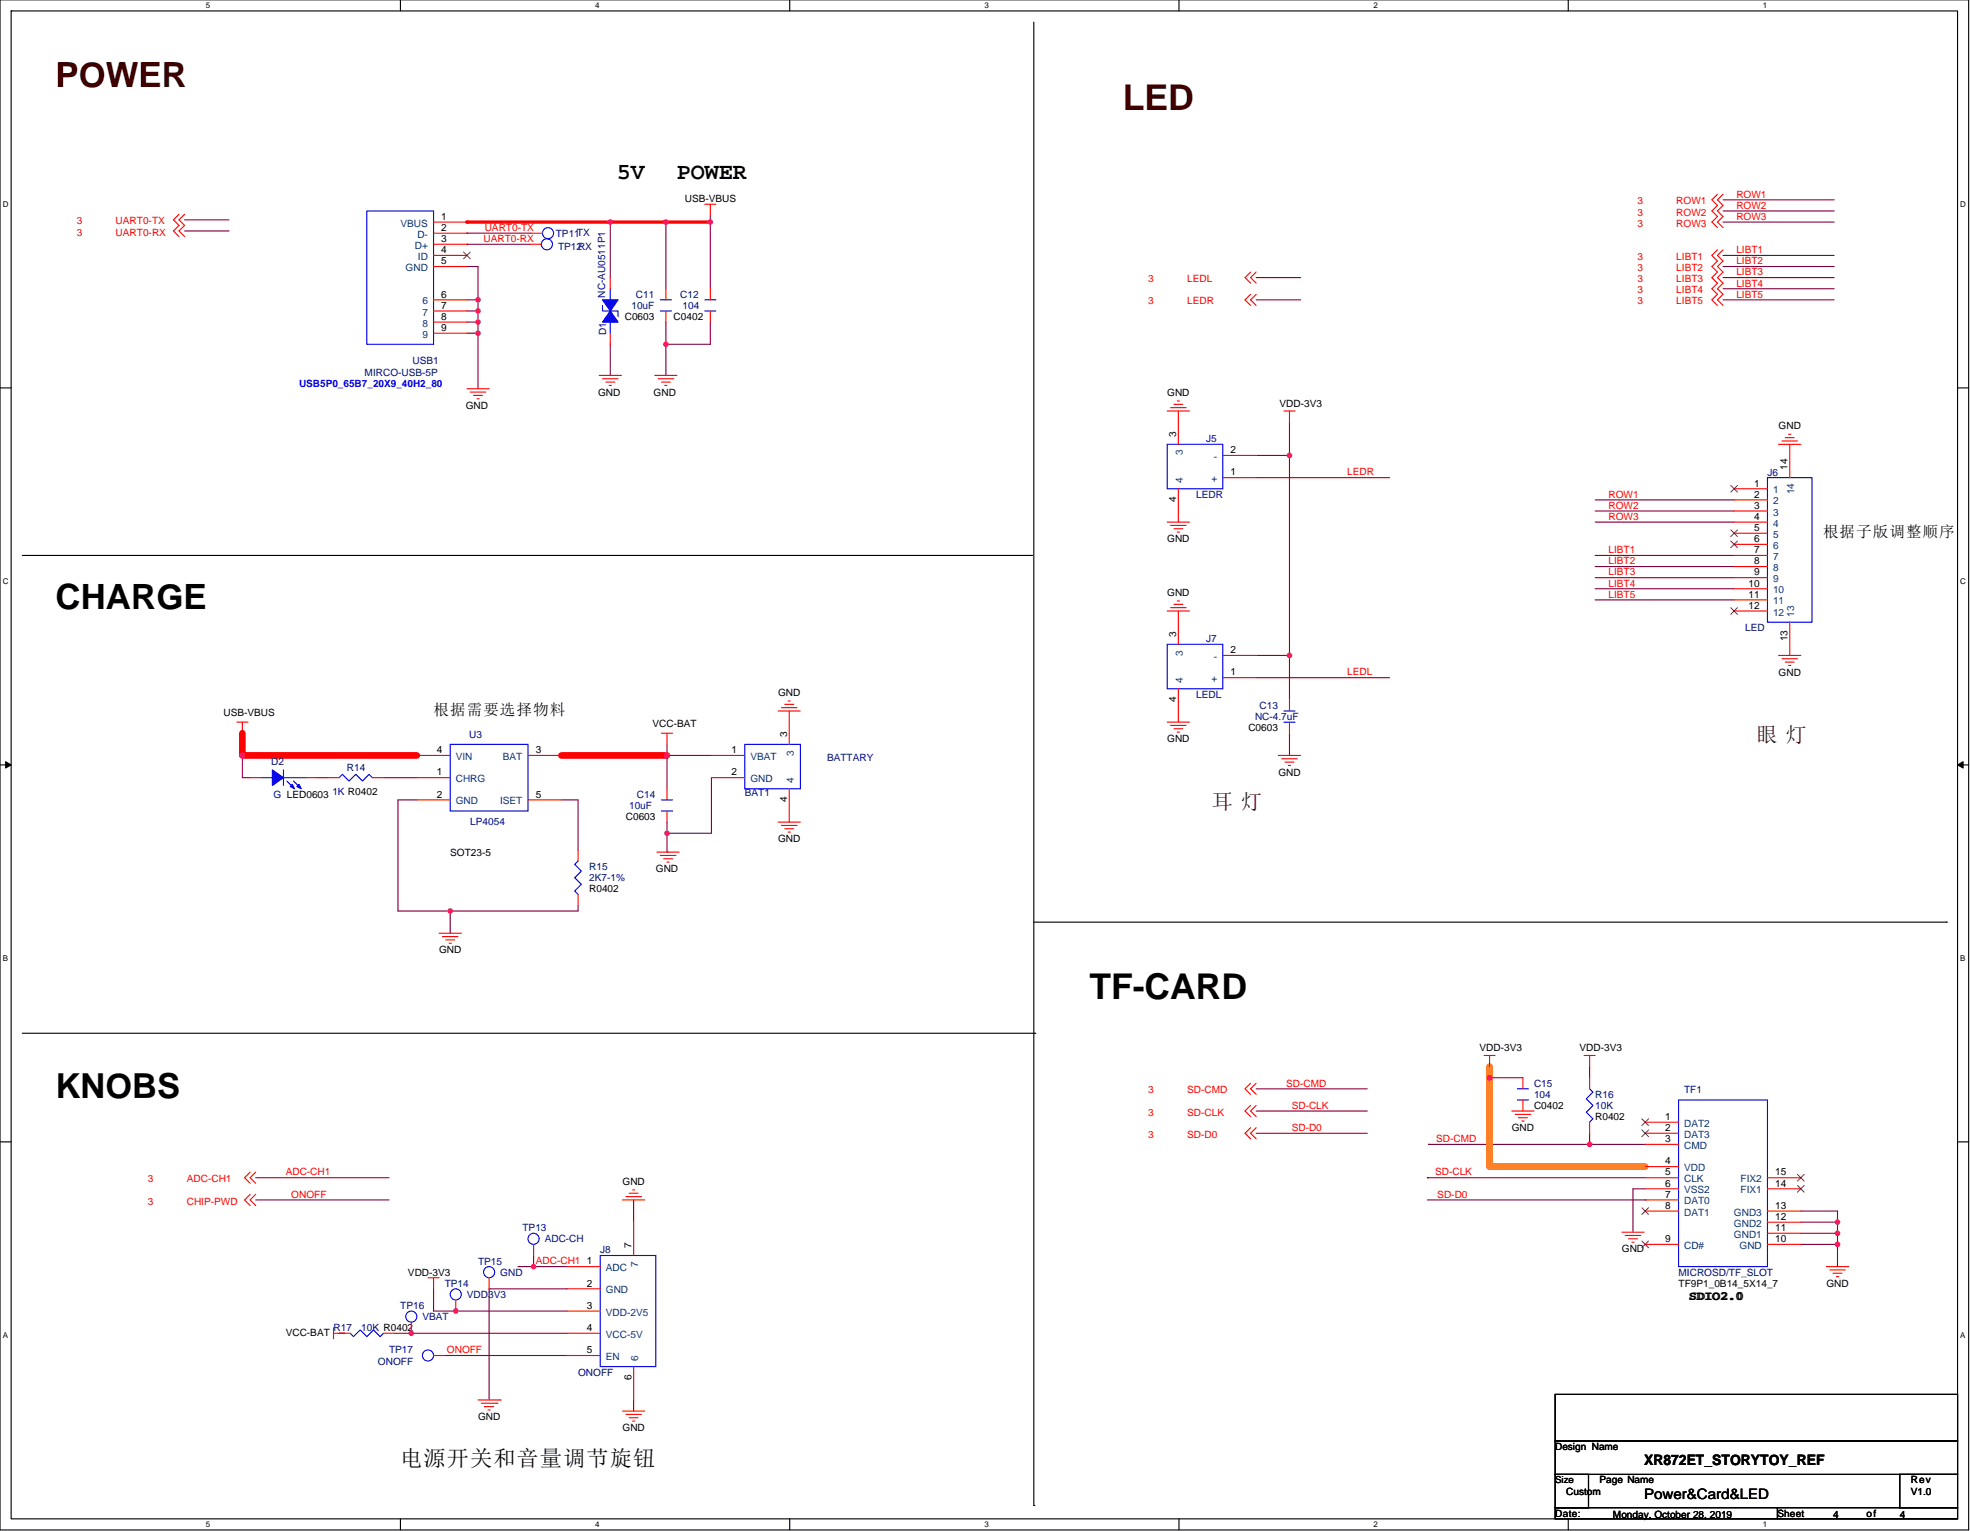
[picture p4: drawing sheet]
<svg xmlns="http://www.w3.org/2000/svg" width="450mm" height="350mm" viewBox="0 0 450 350" stroke-linecap="round" stroke-linejoin="round" font-family="sans-serif">
<path d="M0 0h449.8v349.7h-449.8zM2.5 2.5h444.8v344.7h-444.8z" fill="none" stroke="#000" stroke-width=".25"/>
<g fill="#fff">
<path d="M47 .2h1v2h-1z"/>
<path d="M47 347.4h1v2.1h-1z"/>
</g>
<path d="M91.5 0v2.5M91.5 347.2v2.5" fill="none" stroke="#000" stroke-width=".25"/>
<g fill="#fff">
<path d="M136 .2h1v2h-1z"/>
<path d="M136 347.4h1v2.1h-1z"/>
</g>
<path d="M180.4 0v2.5M180.4 347.2v2.5" fill="none" stroke="#000" stroke-width=".25"/>
<g fill="#fff">
<path d="M224.9 .2h1v2h-1z"/>
<path d="M224.9 347.4h1v2.1h-1z"/>
</g>
<path d="M269.4 0v2.5M269.4 347.2v2.5" fill="none" stroke="#000" stroke-width=".25"/>
<g fill="#fff">
<path d="M313.9 .2h1v2h-1z"/>
<path d="M313.9 347.4h1v2.1h-1z"/>
</g>
<path d="M358.3 0v2.5M358.3 347.2v2.5" fill="none" stroke="#000" stroke-width=".25"/>
<g fill="#fff">
<path d="M402.8 .2h1v2h-1z"/>
<path d="M402.8 347.4h1v2.1h-1z"/>
<path d="M.6 45.6h1.4v2h-1.4z"/>
<path d="M447.9 45.6h1.3v2h-1.3z"/>
<path d="M.6 131.8h1.4v2h-1.4z"/>
<path d="M447.9 131.8h1.3v2h-1.3z"/>
</g>
<path d="M0 88.7h2.5M447.3 88.7h2.5" fill="none" stroke="#000" stroke-width=".25"/>
<g fill="#fff">
<path d="M.6 217.9h1.3v2.1h-1.3z"/>
<path d="M447.9 217.9h1.2v2.1h-1.2z"/>
</g>
<path d="M0 174.8h2.5M447.3 174.8h2.5" fill="none" stroke="#000" stroke-width=".25"/>
<path d="M1.3 174.1l1.2 .7-1.2 .8zM447.3 174.8l1.3-.7v1.5z" fill="#000" stroke="#000" stroke-width=".23"/>
<g fill="#fff">
<path d="M.6 304.1h1.3v2h-1.3z"/>
<path d="M447.9 304.1h1.2v2h-1.2z"/>
</g>
<path d="M236.2 5v339.1M5.1 127h230.6M235.7 127h.1M236.2 210.8h208.6M444.8 210.8h.1M5.1 236.2h231.4M236.5 236.2h.1M0 261h2.5M447.3 261h2.5M236.2 344.1h.1" fill="none" stroke="#000" stroke-width=".25"/>
<g fill="none" stroke="#800040" stroke-width=".25">
<path d="M152.2 50.8v15.2M162.3 49.2v16.8M106.7 68.5h2.5M106.7 71.1h2.5M106.7 73.6h2.5M106.7 76.2h2.5M106.7 60.9h2.5v7.6M109.2 71.1v2.5M109.2 76.2v12.7M109.2 73.6v2.6M109.2 68.5v2.6M139.5 78.7v7.1"/>
<path d="M152.2 73.6v5.1M152.2 78.7v7.1M162.3 73.6v5.1h-10.1M55.4 172.7h.1M55.4 172.7v5.1h1.8M72.4 177.8h2.5M87.6 177.8h7.7M152.4 170.1v2.6h10.2M95.3 182.8h-4.4v25.4h12M152.4 187.9v2.6h10.2M132.1 207v1.2M58.4 269.2h30.5"/>
<path d="M144.8 274.3v5.1M99.1 294.6v5.1h5M104.1 299.7h25.4M104.1 299.7h.1M111.8 294.6h17.7M111.8 294.6h.1M111.8 294.6v25.4M121.9 287v2.5h-3.5M77.5 304.8h1.2M90.2 304.8h3.8M94 304.8h35.5M94 304.8h.1"/>
<path d="M101.6 309.8h27.9M129.5 309.8h.1M144.8 320v2.5"/>
</g>
<g fill="#f0f" stroke="#f0f" stroke-width=".25">
<circle cx="104.1" cy="299.7" r=".51"/>
<circle cx="94" cy="304.8" r=".51"/>
<circle cx="55.4" cy="172.7" r=".51"/>
<circle cx="109.2" cy="76.2" r=".51"/>
<circle cx="109.2" cy="71.1" r=".51"/>
<circle cx="109.2" cy="73.6" r=".51"/>
<circle cx="152.1" cy="78.7" r=".51"/>
<circle cx="109.2" cy="68.5" r=".51"/>
<circle cx="152.1" cy="50.8" r=".51"/>
<circle cx="162.3" cy="50.8" r=".51"/>
</g>
<path d="M55.4 167.6v5.1h39.9M128.3 172.7h24.1" fill="none" stroke="#f00" stroke-width="1.5"/>
<path d="M106.7 50.8h55.6" fill="none" stroke="#f00" stroke-width=".76"/>
<circle cx="106.7" cy="50.8" r=".38" fill="#f00"/>
<g fill="#f0f" stroke="#f0f" stroke-width=".25">
<circle cx="139.4" cy="50.8" r=".51"/>
<circle cx="294.6" cy="149.8" r=".51"/>
<circle cx="294.6" cy="104.1" r=".51"/>
<circle cx="102.9" cy="208.2" r=".51"/>
<circle cx="152.4" cy="172.7" r=".51"/>
<circle cx="152.4" cy="190.5" r=".51"/>
<circle cx="121.9" cy="289.5" r=".51"/>
<circle cx="419.9" cy="281.9" r=".51"/>
<circle cx="419.9" cy="279.4" r=".51"/>
<circle cx="419.9" cy="284.4" r=".51"/>
<circle cx="363.2" cy="261.6" r=".51"/>
<circle cx="340.4" cy="246.3" r=".51"/>
<circle cx="104.1" cy="299.7" r=".51"/>
<circle cx="94" cy="304.8" r=".51"/>
<circle cx="55.4" cy="172.7" r=".51"/>
<circle cx="109.2" cy="76.2" r=".51"/>
<circle cx="109.2" cy="71.1" r=".51"/>
<circle cx="109.2" cy="73.6" r=".51"/>
<circle cx="152.1" cy="78.7" r=".51"/>
<circle cx="109.2" cy="68.5" r=".51"/>
<circle cx="152.1" cy="50.8" r=".51"/>
<circle cx="162.3" cy="50.8" r=".51"/>
</g>
<g fill="none" stroke="#800040" stroke-width=".25">
<path d="M42.2 50.3h10.1M42.2 52.8h10.1M106.7 53.3h.1M106.7 55.8h.1M106.7 55.8h14.5M106.7 53.3h14.7M139.5 50.8v12.7M393.7 50.8h25.4M393.7 58.4h25.4M393.7 45.7h25.4M393.7 48.2h25.4M287 63.5h10.2"/>
<path d="M287 68.5h10.2M393.7 60.9h25.4M393.7 63.5h25.4M393.7 66h25.4M393.7 68.5h25.4M294.6 96.5v7.6M287 104.1h7.6M287 109.2h30.5M294.6 104.1v45.7M364.5 116.8h31.7M364.5 119.3h31.7M364.5 114.3h31.7"/>
<path d="M364.5 127h31.7M364.5 129.5h31.7M364.5 132h31.7M364.5 134.6h31.7M364.5 137.1h31.7M287 154.9h30.5M287 149.8h7.6M294.6 149.8v10.2M152.4 172.7h.1M152.4 172.7v7.6M162.6 177.8v12.7M294.6 167.6v5.1"/>
<path d="M128.3 182.8h3.8v11.5M152.4 190.5v4.3h.3M102.9 208.2v5.1M102.9 208.2h29.2M102.9 208.2h.1M287 248.9h25.4M287 259h25.4M287 254h25.4M340.4 246.3h7.6M363.2 259v2.6M363.2 243.8v2.5M58.4 274.3h30.5"/>
<path d="M326.1 269.2h.1M326.1 274.3h49.8M326.1 269.2h49.8M326.4 261.6h.1M326.4 261.6h36.8M363.2 261.6h12.7M375.9 274.3h.1M375.9 271.7h-2.8v9.9M411.5 276.8h8.4v2.6M411.5 279.4h8.4M419.9 279.4v2.5M121.9 289.5h7.6"/>
<path d="M411.5 284.4h8.4M411.5 281.9h8.4M419.9 281.9v2.5M419.9 284.4v5.1"/>
</g>
<path d="M340.4 243.8v22.9h35.5" fill="none" stroke="#ff8000" stroke-width="1.5"/>
<g fill="none" stroke="#f00" stroke-width=".25">
<path d="M40.9 49l-1.3 1.3 1.3 1.2-1.3 1.3 1.3 1.3M42.2 49l-1.3 1.3 1.3 1.2-1.3 1.3 1.3 1.3M99.1 50.8h7.6M99.1 53.3h7.6M99.1 55.8h7.6M99.1 58.4h7.6M121.2 55.8h2.5M121.4 53.3h2.6M161 46.7h2.6M162.3 46.7v2.5M392.4 44.4l-1.2 1.3 1.2 1.3-1.2 1.2 1.2 1.3-1.2 1.3 1.2 1.2M392.4 57.1l-1.2 1.3 1.2 1.3-1.2 1.2 1.2 1.3-1.2 1.3 1.2 1.2-1.2 1.3 1.2 1.3-1.2 1.2 1.2 1.3"/>
<path d="M393.7 44.4l-1.3 1.3 1.3 1.3-1.3 1.2 1.3 1.3-1.3 1.3 1.3 1.2M393.7 57.1l-1.3 1.3 1.3 1.3-1.3 1.2 1.3 1.3-1.3 1.3 1.3 1.2-1.3 1.3 1.3 1.3-1.3 1.2 1.3 1.3M99.1 60.9h7.6M99.1 68.5h7.6M99.1 71.1h7.6M99.1 73.6h7.6M99.1 76.2h7.6M139.5 63.5v2.5M139.5 76.2v2.5M152.2 71.1v2.5M152.2 66v2.5M162.3 71.1v2.5"/>
<path d="M162.3 66v2.5M285.8 62.2l-1.3 1.3 1.3 1.2M285.8 67.3l-1.3 1.2 1.3 1.3M287 62.2l-1.2 1.3 1.2 1.2M287 67.3l-1.2 1.2 1.2 1.3M106.7 88.9h5.1M107.4 89.6h3.6M108.2 90.4h2M109 91.1h.5M136.9 85.8h5.1M137.7 86.6h3.5M138.4 87.3h2.1"/>
<path d="M139.2 88.1h.5M149.6 85.8h5.1M150.4 86.6h3.5M151.1 87.3h2.1M151.9 88.1h.5M266.7 93.9h5.1M267.5 93.2h3.5M268.2 92.4h2.1M269 91.7h.5M269.2 93.9v7.7M293.4 93.9h2.5M294.6 93.9v2.6"/>
<path d="M408.7 99.3h.5M266.7 119.3h5.1M269.2 111.7v7.6M279.4 109.2h7.6M279.4 104.1h7.6M396.2 111.7h7.7M396.2 114.3h7.7M396.2 116.8h7.7M396.2 119.3h7.7M406.4 101.6h5.1M407.2 100.8h3.5M407.9 100h2.1"/>
<path d="M408.9 101.6v7.6M266.7 139.7h5.1M267.5 120.1h3.5M267.5 138.9h3.5M268.2 120.9h2.1M268.2 138.1h2.1M269 121.6h.5M269 137.4h.5M269.2 139.7v7.6M396.2 121.9h7.7M396.2 124.4h7.7M396.2 127h7.7"/>
<path d="M396.2 129.5h7.7M396.2 132h7.7M396.2 134.6h7.7M396.2 137.1h7.7M396.2 139.7h7.7M269.2 157.4v7.7M279.4 154.9h7.6M279.4 149.8h7.6M294.6 160v2.5M406.4 149.8h5.1M407.2 150.6h3.5M407.9 151.3h2.1"/>
<path d="M408.7 152.1h.5M408.9 142.2v7.6M54.1 165.1h2.5M55.4 165.1v2.5M57.2 177.8h2.5M69.9 177.8h2.5M74.9 177.8h2.6M85.1 177.8h2.5M95.3 172.7h7.6M95.3 177.8h7.6M120.7 172.7h7.6M151.1 167.6h2.6"/>
<path d="M152.4 167.6v2.5M162.6 177.8h7.6M162.6 172.7h7.6M177.8 162.5h5.1M178.6 161.8h3.5M179.3 161h2.1M180.1 160.2h.5M180.3 162.5v7.6M266.7 165.1h5.1M267.5 165.8h3.5M268.2 166.6h2.1M269 167.3h.5"/>
<path d="M292.1 172.7h5.1M292.9 173.4h3.5M293.6 174.2h2.1M294.4 175h.5M294.6 165.1v2.5M95.3 182.8h7.6M120.7 182.8h7.6M132.1 194.3v2.5M150.1 194.8h5.1M150.9 195.5h3.5M151.6 196.3h2.1M152.4 197.1h.5"/>
<path d="M152.4 185.4v2.5M152.4 180.3v2.5M177.8 187.9h5.1M178.6 188.7h3.5M179.3 189.4h2.1M180.1 190.2h.5M180.3 180.3v7.6M100.3 213.3h5.1M101.1 214.1h3.6M101.9 214.8h2M102.6 215.6h.5M132.1 204.4v2.6"/>
<path d="M285.8 252.7l-1.3 1.3 1.3 1.2M285.8 247.6l-1.3 1.3 1.3 1.3M285.8 257.8l-1.3 1.2 1.3 1.3M287 252.7l-1.2 1.3 1.2 1.2M287 247.6l-1.2 1.3 1.2 1.3M287 257.8l-1.2 1.2 1.2 1.3M339.1 241.3h2.5M340.4 241.3v2.5M345.4 254h5.1M346.2 254.7h3.6M347 255.5h2M347.7 256.2h.5"/>
<path d="M348 251.4v2.6M348 246.3v2.6M362 241.3h2.5M363.2 241.3v2.5M363.2 246.3v2.6M363.2 256.5v2.5M375.9 259h7.6M375.9 256.5h7.6M57.2 267.9l-1.3 1.3 1.3 1.3M57.2 273l-1.3 1.3 1.3 1.3M58.4 267.9l-1.2 1.3 1.2 1.3M58.4 273l-1.2 1.3 1.2 1.3"/>
<path d="M142.2 274.3h5.1M143 273.5h3.6M143.8 272.8h2M144.5 272h.5M144.8 279.4v7.6M375.9 261.6h7.6M375.9 266.7h7.6M375.9 269.2h7.6M375.9 271.7h7.6M375.9 274.3h7.6M375.9 276.8h7.6M403.9 279.4h7.6"/>
<path d="M403.9 276.8h7.6M403.9 271.7h7.6M403.9 269.2h7.6M97.8 292.1h2.5M99.1 292.1v2.5M104.1 297.1v2.6M111.8 292.1v2.5M121.9 284.4v2.6M129.5 289.5h7.7M129.5 294.6h7.7M129.5 299.7h7.7M370.6 281.6h5.1"/>
<path d="M371.4 282.4h3.5M372.1 283.2h2M372.9 283.9h.5M375.9 284.4h7.6M403.9 284.4h7.6M403.9 281.9h7.6M417.3 289.5h5.1M418.1 290.3h3.5M418.9 291h2M419.6 291.8h.5M76.2 304.8h2.5M76.2 303.5v2.5"/>
<path d="M77.5 304.8h2.5M87.6 304.8h2.6M94 302.2v2.6M99.1 309.8h2.5M129.5 304.8h7.7M129.5 309.8h7.7M144.8 312.4v7.6M109.2 320h5.1M110 320.8h3.5M110.8 321.5h.1M110.8 321.5h2M111.5 322.3h.5"/>
<path d="M113.5 320.8h.1M114.3 320h.1M142.2 322.5h5.1M143 323.3h3.6M143.8 324.1h2M144.5 324.8h.5"/>
</g>
<path d="M355.4 318.7h91.9v10.7h-91.9zM355.4 329.4h91.9v7.6h-91.9zM355.4 337h7.6v7.6h-7.6zM434.1 337h13.2v7.6h-13.2zM355.4 344.6h50.8v2.6h-50.8zM406.2 344.6h41.1v2.6h-41.1z" fill="none" stroke="#000" stroke-width=".25"/>
<g fill="none" stroke="#00f" stroke-width=".25">
<path d="M83.8 48.2h15.3v30.5h-15.3zM137.7 69.8v1.3h3.5v1.3M139.5 66v2.5M139.5 73.6v2.6M150.9 71.1h2.5M150.9 68.5h2.5M161 71.1h2.6M161 68.5h2.6M266.7 101.6h12.7v10.1h-12.7zM403.9 109.2h10.1v33h-10.1zM266.7 147.3h12.7v10.1h-12.7zM59.7 177.8h2.5"/>
<path d="M64.8 176v3.5M64.8 177.8h5.1M65.5 178.5l1.6 1.5M67.1 178.5l1.5 1.5M77.5 177.8l.7-.8 1.6 1.5 1.5-1.5 1.5 1.5 1.5-1.5 .8 .8M102.9 170.1h17.8v15.3h-17.8zM170.2 170.1h12.7v10.2h-12.7zM293.4 165.1h2.5M293.4 162.5h2.5M132.1 196.8l-.8 .8 1.5 1.5-1.5 1.5 1.5 1.5-1.5 1.6 .8 .7M151.1 185.4h2.6M151.1 182.8h2.6"/>
<path d="M346.7 251.4h2.6M346.7 248.9h2.6M363.2 248.9l.8 .7-1.5 1.6 1.5 1.5-1.5 1.5 1.5 1.5-.8 .8M383.5 251.4h20.4v38.1h-20.4zM137.2 287h12.7v25.4h-12.7zM80 304.8l.8 .7 1.5-1.5 1.5 1.5 1.6-1.5 1.5 1.5 .7-.7"/>
<circle cx="125" cy="55.8" r="1.27"/>
<circle cx="125.2" cy="53.3" r="1.27"/>
<circle cx="104.1" cy="295.9" r="1.27"/>
<circle cx="111.8" cy="290.8" r="1.27"/>
<circle cx="121.9" cy="283.2" r="1.27"/>
<circle cx="94" cy="300.9" r="1.27"/>
<circle cx="97.8" cy="309.8" r="1.27"/>
</g>
<g fill="#00f" stroke="#00f" stroke-width=".25">
<path d="M137.7 68.5h3.5l-1.7 2.6z" fill-rule="evenodd"/>
<path d="M139.5 71.1l1.7 2.5h-3.5z" fill-rule="evenodd"/>
<path d="M62.2 176l2.6 1.8-2.6 1.7z" fill-rule="evenodd"/>
<path d="M68.3 179.3l.5 1-1-.5z" fill-rule="evenodd"/>
<path d="M66.8 179.3l.5 1-1-.5z" fill-rule="evenodd"/>
</g>
<g fill="none" stroke="#804000" stroke-width=".23">
<path d="M105.9 57.6l1.6 1.6M107.4 57.6l-1.5 1.6M395.5 111l1.5 1.5M397 111l-1.5 1.5M395.5 121.1l1.5 1.6M395.5 123.7l1.5 1.5M395.5 138.9l1.5 1.5M397 121.1l-1.5 1.6M397 123.7l-1.5 1.5M397 138.9l-1.5 1.5M375.2 258.3l1.5 1.5M375.2 255.7l1.5 1.6"/>
<path d="M376.7 258.3l-1.5 1.5M376.7 255.7l-1.5 1.6M375.2 276.1l1.5 1.5M376.7 276.1l-1.5 1.5M410.7 271l1.6 1.5M410.7 268.4l1.6 1.6M412.2 271l-1.5 1.5M412.2 268.4l-1.5 1.6M375.2 283.7l1.5 1.5M376.7 283.7l-1.5 1.5"/>
</g>
<text font-size="8.1" fill="#400000" x="256.5" y="25.1">LED</text>
<text font-size="8.1" x="248.9" y="228.3">TF-CARD</text>
<text font-size="8" x="12.7" y="139.3">CHARGE</text>
<text font-size="7.9" fill="#400000" x="12.7" y="19.8">POWER</text>
<text font-size="7.9" x="12.7" y="250.9">KNOBS</text>
<g font-size="5.3">
<text x="141" y="41">5V</text>
<text x="154.7" y="41">POWER</text>
</g>
<text font-size="5.1" x="91.4" y="335">默电旋旋根旋旋电电旋旋</text>
<g font-size="4.8" fill="#400000">
<text x="401.3" y="169.7">眼 耳</text>
<text x="276.9" y="184.9">耳 耳</text>
</g>
<g font-size="3.6">
<text x="416.6" y="122.7">根根根版电根根根</text>
<text x="99.1" y="163.4">根根走根根根根根</text>
</g>
<g font-size="3.3">
<text x="375.7" y="334.9">XR872ET_STORYTOY_REF</text>
<text x="375.7" y="342.6">Power&amp;Card&amp;LED</text>
</g>
<text font-size="3" x="385.8" y="297.1">SDIO2.0</text>
<g font-size="2.3">
<text x="156.5" y="46.2">USB-VBUS</text>
<text x="100.8" y="52.8">2</text>
<text x="100.8" y="50.2">1</text>
<text x="100.8" y="55.3">3</text>
<text x="100.8" y="57.9">4</text>
<text x="100.8" y="60.4">5</text>
<text x="100.8" y="68">6</text>
<text x="100.8" y="70.6">7</text>
<text x="100.8" y="73.1">8</text>
<text x="100.8" y="75.6">9</text>
<text x="142.8" y="73.2">C0603</text>
<text x="153.9" y="73.2">C0402</text>
<text x="106.4" y="93.5">GND</text>
<text x="136.7" y="90.4">GND</text>
<text x="149.4" y="90.4">GND</text>
<text x="266.7" y="90.4">GND</text>
<text x="292.4" y="93">VDD-3V3</text>
<text x="268.7" y="99.8" transform="rotate(-90 268.7 99.8)">3</text>
<text x="406.4" y="98">GND</text>
<text x="281.2" y="103.6">2</text>
<text x="408.4" y="107.4" transform="rotate(-90 408.4 107.4)">14</text>
<text x="281.2" y="108.7">1</text>
<text x="400.8" y="111.2">1</text>
<text x="400.8" y="113.7">2</text>
<text x="268.7" y="114.8" transform="rotate(-90 268.7 114.8)">4</text>
<text x="400.8" y="116.3">3</text>
<text x="400.8" y="118.8">4</text>
<text x="266.7" y="124">GND</text>
<text x="400.8" y="121.4">5</text>
<text x="400.8" y="123.9">6</text>
<text x="400.8" y="126.4">7</text>
<text x="400.8" y="129">8</text>
<text x="400.8" y="131.5">9</text>
<text x="266.7" y="136.1">GND</text>
<text x="399.5" y="134.1">10</text>
<text x="399.5" y="136.6">11</text>
<text x="399.5" y="139.1">12</text>
<text x="268.7" y="145.5" transform="rotate(-90 268.7 145.5)">3</text>
<text x="281.2" y="149.3">2</text>
<text x="408.4" y="146.5" transform="rotate(-90 408.4 146.5)">13</text>
<text x="281.2" y="154.4">1</text>
<text x="406.4" y="154.4">GND</text>
<text x="177.8" y="159">GND</text>
<text x="268.7" y="160.5" transform="rotate(-90 268.7 160.5)">4</text>
<text x="51.1" y="163.6">USB-VBUS</text>
<text x="149.1" y="166.1">VCC-BAT</text>
<text x="285.2" y="167.1">C0603</text>
<text x="99.8" y="172.2">4</text>
<text x="122.4" y="172.2">3</text>
<text x="167.1" y="172.2">1</text>
<text x="179.8" y="168.4" transform="rotate(-90 179.8 168.4)">3</text>
<text x="266.7" y="169.7">GND</text>
<text x="99.8" y="177.2">1</text>
<text x="167.1" y="177.2">2</text>
<text x="292.1" y="177.3">GND</text>
<text x="99.8" y="182.3">2</text>
<text x="122.4" y="182.3">5</text>
<text x="179.8" y="183.4" transform="rotate(-90 179.8 183.4)">4</text>
<text x="143" y="187.5">C0603</text>
<text x="102.9" y="195.6">SOT23-5</text>
<text x="177.8" y="192.5">GND</text>
<text x="134.6" y="204">R0402</text>
<text x="149.9" y="199.4">GND</text>
<text x="100.3" y="217.9">GND</text>
<text x="338.1" y="240.3">VDD-3V3</text>
<text x="360.9" y="240.3">VDD-3V3</text>
<text x="350.5" y="253.5">C0402</text>
<text x="364.5" y="256">R0402</text>
<text x="380.5" y="256">1</text>
<text x="345.4" y="258.6">GND</text>
<text x="380.5" y="258.5">2</text>
<text x="380.5" y="261.1">3</text>
<text x="380.5" y="266.1">4</text>
<text x="380.5" y="268.7">5</text>
<text x="405.6" y="268.7">15</text>
<text x="142.2" y="270.8">GND</text>
<text x="380.5" y="271.2">6</text>
<text x="380.5" y="273.8">7</text>
<text x="405.6" y="271.2">14</text>
<text x="380.5" y="276.3">8</text>
<text x="405.6" y="281.4">11</text>
<text x="405.6" y="278.8">12</text>
<text x="405.6" y="276.3">13</text>
<text x="144.3" y="285.2" transform="rotate(-90 144.3 285.2)">7</text>
<text x="370.6" y="286.3">GND</text>
<text x="380.5" y="283.9">9</text>
<text x="405.6" y="283.9">10</text>
<text x="93.2" y="291.6">VDD-3V3</text>
<text x="134.1" y="289">1</text>
<text x="134.1" y="294.1">2</text>
<text x="134.1" y="299.2">3</text>
<text x="383.5" y="294.1">TF9P1_0B14_5X14_7</text>
<text x="417.3" y="294.1">GND</text>
<text x="65.3" y="305.3">VCC-BAT</text>
<text x="134.1" y="304.2">4</text>
<text x="134.1" y="309.3">5</text>
<text x="144.3" y="315.4" transform="rotate(-90 144.3 315.4)">6</text>
<text x="109.2" y="324.6">GND</text>
<text x="142.2" y="327.2">GND</text>
<text x="355.4" y="331.5">Design Name</text>
<text x="357.9" y="341.6">Custom</text>
<text x="365.5" y="339.1">Page Name</text>
<text x="436.6" y="339.1">Rev</text>
<text x="436.6" y="341.6">V1.0</text>
<text x="355.4" y="346.7">Date:</text>
<text x="368.6" y="347">Monday, October 28, 2019</text>
<text x="406.2" y="346.7">Sheet</text>
<text x="418.9" y="347">4</text>
<text x="426.5" y="346.7">of</text>
<text x="434.1" y="347">4</text>
</g>
<g font-size="2.3" fill="#f00">
<text x="374.1" y="46.7">3</text>
<text x="383" y="46.7">ROW1</text>
<text x="396.8" y="47.7">ROW2</text>
<text x="396.8" y="45.2">ROW1</text>
<text x="17.5" y="51.3">3</text>
<text x="17.5" y="53.8">3</text>
<text x="26.4" y="51.3">UART0-TX</text>
<text x="26.4" y="53.8">UART0-RX</text>
<text x="110.8" y="52.8">UART0-TX</text>
<text x="374.1" y="49.3">3</text>
<text x="374.1" y="51.8">3</text>
<text x="383" y="49.3">ROW2</text>
<text x="383" y="51.8">ROW3</text>
<text x="396.8" y="50.3">ROW3</text>
<text x="110.5" y="55.3">UART0-RX</text>
<text x="374.1" y="59.4">3</text>
<text x="383" y="59.4">LIBT1</text>
<text x="396.8" y="57.9">LIBT1</text>
<text x="262.4" y="64.5">3</text>
<text x="271.3" y="64.5">LEDL</text>
<text x="374.1" y="62">3</text>
<text x="374.1" y="64.5">3</text>
<text x="383" y="62">LIBT2</text>
<text x="383" y="64.5">LIBT3</text>
<text x="396.8" y="60.4">LIBT2</text>
<text x="396.8" y="63">LIBT3</text>
<text x="396.8" y="65.5">LIBT4</text>
<text x="262.4" y="69.6">3</text>
<text x="271.3" y="69.6">LEDR</text>
<text x="374.1" y="67.1">3</text>
<text x="374.1" y="69.6">3</text>
<text x="383" y="67.1">LIBT4</text>
<text x="383" y="69.6">LIBT5</text>
<text x="396.8" y="68">LIBT5</text>
<text x="307.9" y="108.7">LEDR</text>
<text x="367.5" y="113.8">ROW1</text>
<text x="367.5" y="116.3">ROW2</text>
<text x="367.5" y="118.8">ROW3</text>
<text x="367.5" y="126.5">LIBT1</text>
<text x="367.5" y="129">LIBT2</text>
<text x="367.5" y="131.5">LIBT3</text>
<text x="367.5" y="134.1">LIBT4</text>
<text x="367.5" y="136.6">LIBT5</text>
<text x="307.9" y="154.4">LEDL</text>
<text x="262.4" y="249.9">3</text>
<text x="271.3" y="249.9">SD-CMD</text>
<text x="293.9" y="248.4">SD-CMD</text>
<text x="262.4" y="255">3</text>
<text x="271.3" y="255">SD-CLK</text>
<text x="295.2" y="253.5">SD-CLK</text>
<text x="262.4" y="260.1">3</text>
<text x="271.3" y="260.1">SD-D0</text>
<text x="295.2" y="258.5">SD-D0</text>
<text x="328.2" y="261.1">SD-CMD</text>
<text x="65.3" y="268.7">ADC-CH1</text>
<text x="327.9" y="268.7">SD-CLK</text>
<text x="33.8" y="270.3">3</text>
<text x="33.8" y="275.3">3</text>
<text x="42.7" y="270.3">ADC-CH1</text>
<text x="42.7" y="275.3">CHIP-PWD</text>
<text x="66.6" y="273.8">ONOFF</text>
<text x="328.4" y="273.8">SD-D0</text>
<text x="122.4" y="289">ADC-CH1</text>
<text x="102.1" y="309.3">ONOFF</text>
</g>
<g font-size="2.3" fill="#004080">
<text x="91.5" y="51.8">VBUS</text>
<text x="94.8" y="56.9">D+</text>
<text x="95.4" y="54.3">D-</text>
<text x="95.5" y="59.4">ID</text>
<text x="92.7" y="62">GND</text>
<text x="96.5" y="69.6">6</text>
<text x="96.5" y="72.1">7</text>
<text x="96.5" y="74.7">8</text>
<text x="96.5" y="77.2">9</text>
<text x="270.3" y="104.1" transform="rotate(-90 270.3 104.1)">3</text>
<text x="277.4" y="105.1">-</text>
<text x="270.3" y="110.5" transform="rotate(-90 270.3 110.5)">4</text>
<text x="276.8" y="110.2">+</text>
<text x="405.1" y="112.8">1</text>
<text x="410" y="113" transform="rotate(-90 410 113)">14</text>
<text x="405.1" y="115.3">2</text>
<text x="405.1" y="117.8">3</text>
<text x="405.1" y="120.4">4</text>
<text x="405.1" y="122.9">5</text>
<text x="405.1" y="125.5">6</text>
<text x="405.1" y="128">7</text>
<text x="405.1" y="130.5">8</text>
<text x="405.1" y="133.1">9</text>
<text x="405.1" y="135.6">10</text>
<text x="405.1" y="138.2">11</text>
<text x="405.1" y="140.7">12</text>
<text x="410" y="140.9" transform="rotate(-90 410 140.9)">13</text>
<text x="270.3" y="149.8" transform="rotate(-90 270.3 149.8)">3</text>
<text x="276.8" y="155.9">+</text>
<text x="277.4" y="150.9">-</text>
<text x="270.3" y="156.2" transform="rotate(-90 270.3 156.2)">4</text>
<text x="104.1" y="173.7">VIN</text>
<text x="114.9" y="173.7">BAT</text>
<text x="171.5" y="173.7">VBAT</text>
<text x="181.4" y="172.7" transform="rotate(-90 181.4 172.7)">3</text>
<text x="104.1" y="178.8">CHRG</text>
<text x="171.5" y="178.8">GND</text>
<text x="181.4" y="179" transform="rotate(-90 181.4 179)">4</text>
<text x="104.1" y="183.9">GND</text>
<text x="114.3" y="183.9">ISET</text>
<text x="384.8" y="257.5">DAT2</text>
<text x="384.8" y="260.1">DAT3</text>
<text x="384.8" y="262.6">CMD</text>
<text x="384.8" y="267.7">VDD</text>
<text x="384.8" y="270.2">CLK</text>
<text x="384.8" y="272.8">VSS2</text>
<text x="384.8" y="275.3">DAT0</text>
<text x="397.7" y="272.8">FIX1</text>
<text x="397.7" y="270.2">FIX2</text>
<text x="384.8" y="277.9">DAT1</text>
<text x="396.2" y="280.4">GND2</text>
<text x="396.2" y="277.9">GND3</text>
<text x="384.8" y="285.5">CD#</text>
<text x="396.2" y="282.9">GND1</text>
<text x="397.5" y="285.5">GND</text>
<text x="138.4" y="290.6">ADC</text>
<text x="145.8" y="289.5" transform="rotate(-90 145.8 289.5)">7</text>
<text x="138.4" y="295.6">GND</text>
<text x="138.4" y="300.7">VDD-2V5</text>
<text x="138.4" y="305.8">VCC-5V</text>
<text x="138.4" y="310.9">EN</text>
<text x="145.8" y="311.1" transform="rotate(-90 145.8 311.1)">6</text>
</g>
<g font-size="2.3" fill="#000080">
<text x="127" y="54.1">TP11TX</text>
<text x="127.5" y="57.1">TP12RX</text>
<text x="138.3" y="68" transform="rotate(-90 138.3 68)">NC-AU0511P1</text>
<text x="144.3" y="70.6">10uF</text>
<text x="145.3" y="68.1">C11</text>
<text x="155.5" y="68.1">C12</text>
<text x="156" y="70.6">104</text>
<text x="138.5" y="76.7" transform="rotate(-90 138.5 76.7)">D1</text>
<text x="94.2" y="83.3">USB1</text>
<text x="83.3" y="85.9">MIRCO-USB-5P</text>
<text x="275.6" y="101.1">J5</text>
<text x="273.3" y="113.8">LEDR</text>
<text x="403.9" y="108.7">J6</text>
<text x="275.6" y="146.8">J7</text>
<text x="398.8" y="144.3">LED</text>
<text x="273.3" y="159.5">LEDL</text>
<text x="286.8" y="164.6">NC-4.7uF</text>
<text x="287.8" y="162.1">C13</text>
<text x="107.2" y="168.7">U3</text>
<text x="189" y="174">BATTARY</text>
<text x="62" y="174.8">D2</text>
<text x="79.3" y="176.3">R14</text>
<text x="62.5" y="182.4">G LED0603</text>
<text x="76" y="181.6">1K R0402</text>
<text x="143.8" y="184.9">10uF</text>
<text x="145.5" y="182.4">C14</text>
<text x="170.2" y="181.9">BAT1</text>
<text x="107.4" y="188.5">LP4054</text>
<text x="134.6" y="198.9">R15</text>
<text x="134.6" y="201.4">2K7-1%</text>
<text x="350.5" y="248.4">C15</text>
<text x="350.5" y="251">104</text>
<text x="364.5" y="251">R16</text>
<text x="384.8" y="249.9">TF1</text>
<text x="364.5" y="253.5">10K</text>
<text x="119.4" y="281.4">TP13</text>
<text x="124.5" y="284">ADC-CH</text>
<text x="137.2" y="286.5">J8</text>
<text x="109.2" y="289.1">TP15</text>
<text x="114.3" y="291.6">GND</text>
<text x="383.5" y="291.6">MICROSD/TF_SLOT</text>
<text x="91.4" y="299.2">TP16</text>
<text x="101.6" y="294.1">TP14</text>
<text x="106.7" y="296.7">VDD3V3</text>
<text x="76.2" y="304.3">R17</text>
<text x="82.6" y="304.3">10K R0402</text>
<text x="96.5" y="301.8">VBAT</text>
<text x="86.4" y="311.9">ONOFF</text>
<text x="88.9" y="309.4">TP17</text>
<text x="132.1" y="314.5">ONOFF</text>
</g>
<text font-size="2.3" fill="#00f" x="68.3" y="88.4">USB5P0_65B7_20X9_40H2_80</text>
<text font-size="2.2" x="355.4" y="339">Size</text>
<g font-size="1.8">
<text x="47" y="1.9">5</text>
<text x="136" y="1.9">4</text>
<text x="224.9" y="1.9">3</text>
<text x="313.9" y="1.9">2</text>
<text x="402.8" y="1.9">1</text>
<text x=".6" y="47.2">D</text>
<text x="447.9" y="47.2">D</text>
<text x=".6" y="133.4">C</text>
<text x="447.9" y="133.4">C</text>
<text x=".6" y="219.6">B</text>
<text x="447.9" y="219.6">B</text>
<text x=".6" y="305.7">A</text>
<text x="447.9" y="305.7">A</text>
<text x="47" y="349.1">5</text>
<text x="136" y="349.1">4</text>
<text x="224.9" y="349.1">3</text>
<text x="313.9" y="349.1">2</text>
<text x="402.8" y="349.1">1</text>
</g>
</svg>
